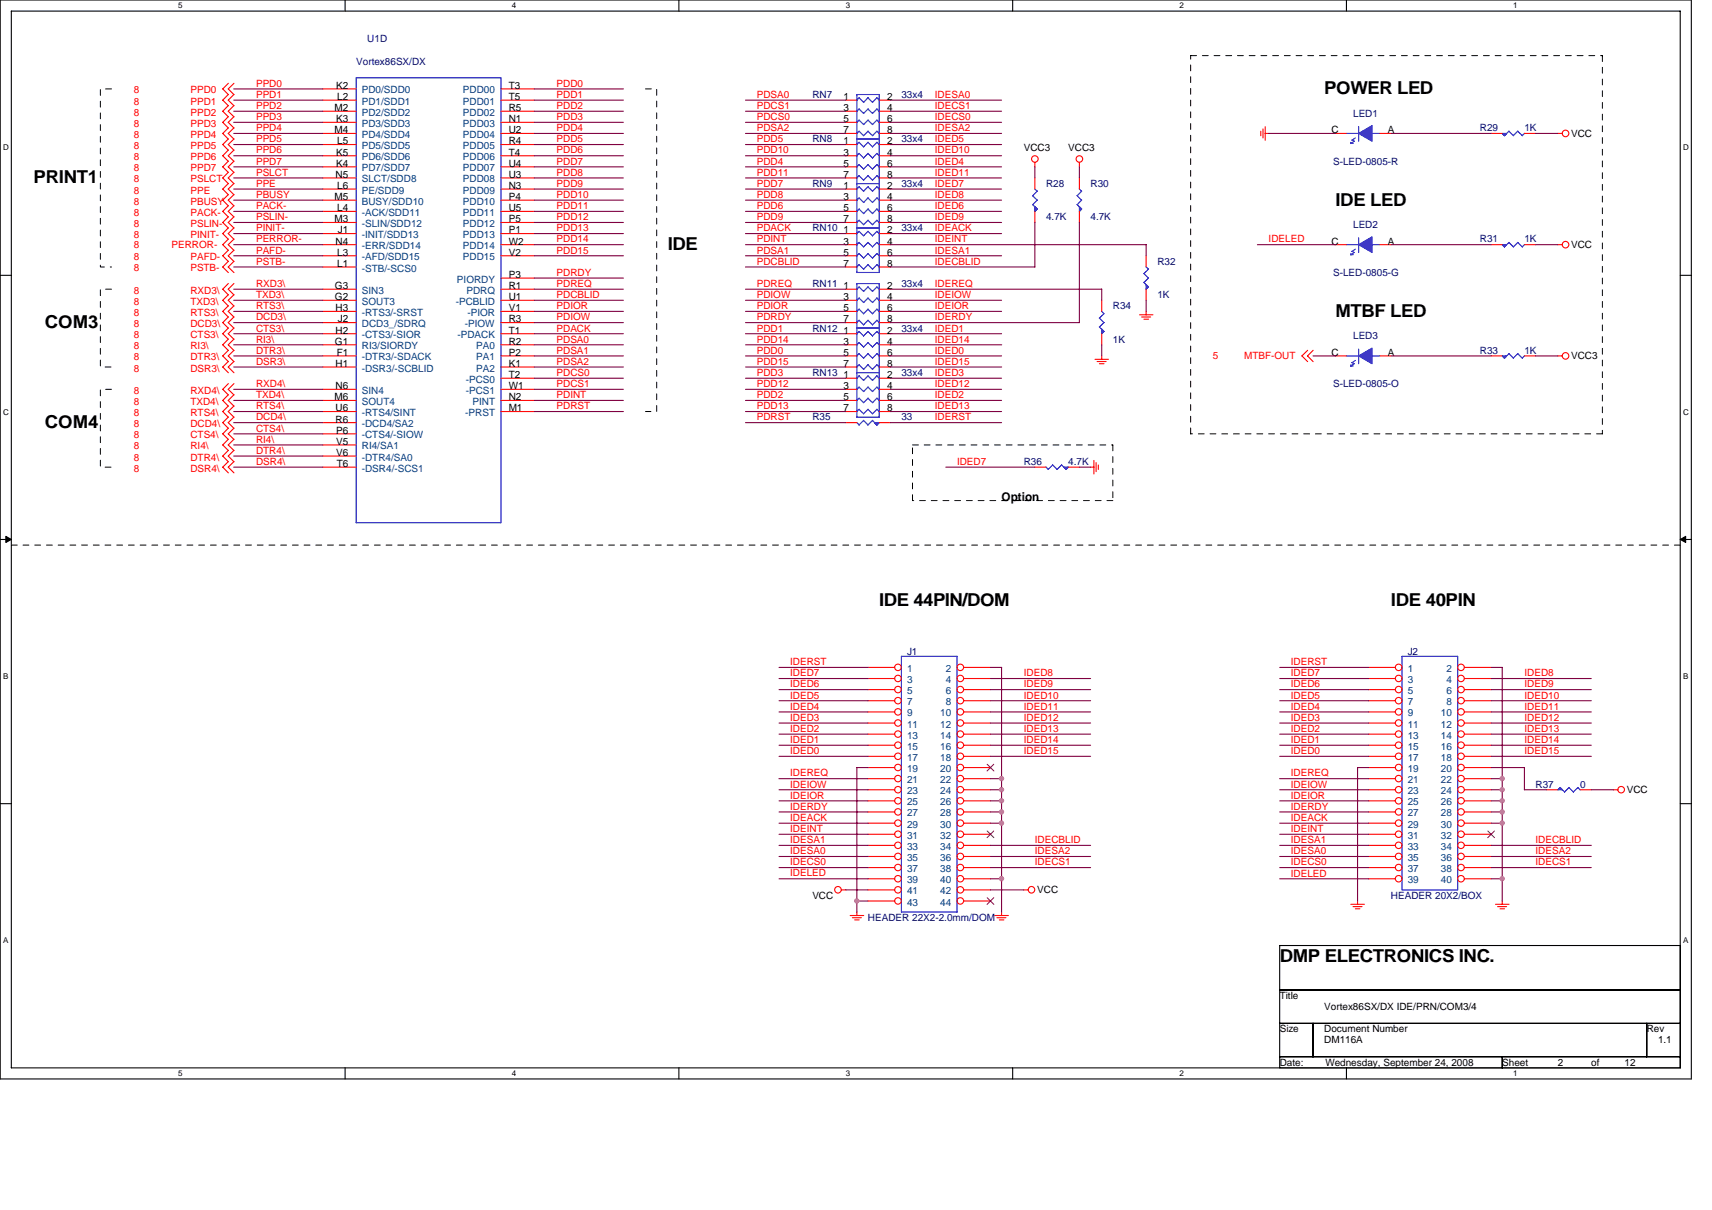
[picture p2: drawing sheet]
<svg xmlns="http://www.w3.org/2000/svg" width="297mm" height="210mm" viewBox="0 0 297 210" stroke-linecap="round" stroke-linejoin="round" font-family="sans-serif">
<path d="M0 0h293.5v187.2h-293.5zM2 1.9h289.5v183.4h-289.5z" fill="none" stroke="#000" stroke-width=".19"/>
<g fill="#fff">
<path d="M30.9 .2h.8v1.6h-.8z"/>
<path d="M30.9 185.5h.8v1.6h-.8z"/>
</g>
<path d="M59.9 0v1.9M59.9 185.3v1.9" fill="none" stroke="#000" stroke-width=".19"/>
<g fill="#fff">
<path d="M88.8 .2h.8v1.6h-.8z"/>
<path d="M88.8 185.5h.8v1.6h-.8z"/>
</g>
<path d="M117.8 0v1.9M117.8 185.3v1.9" fill="none" stroke="#000" stroke-width=".19"/>
<g fill="#fff">
<path d="M146.7 .2h.8v1.6h-.8z"/>
<path d="M146.7 185.5h.8v1.6h-.8z"/>
</g>
<path d="M175.7 0v1.9M175.7 185.3v1.9" fill="none" stroke="#000" stroke-width=".19"/>
<g fill="#fff">
<path d="M204.7 .2h.7v1.6h-.7z"/>
<path d="M204.7 185.5h.7v1.6h-.7z"/>
</g>
<path d="M233.6 0v1.9M233.6 185.3v1.9" fill="none" stroke="#000" stroke-width=".19"/>
<g fill="#fff">
<path d="M262.6 .2h.7v1.6h-.7z"/>
<path d="M262.6 185.5h.7v1.6h-.7z"/>
<path d="M.5 24.8h1v1.6h-1z"/>
<path d="M292 24.8h1v1.6h-1z"/>
<path d="M.5 70.7h1v1.5h-1z"/>
<path d="M292 70.7h1v1.5h-1z"/>
</g>
<path d="M0 47.8h2M291.5 47.8h2" fill="none" stroke="#000" stroke-width=".19"/>
<g fill="#fff">
<path d="M.5 116.5h.9v1.6h-.9z"/>
<path d="M292 116.5h.9v1.6h-.9z"/>
</g>
<path d="M0 93.6h2M291.5 93.6h2" fill="none" stroke="#000" stroke-width=".19"/>
<path d="M1 93.1l1 .5-1 .5zM291.5 93.6l1-.5v1z" fill="#000" stroke="#000" stroke-width=".17"/>
<g fill="#fff">
<path d="M.5 162.4h.9v1.5h-.9z"/>
<path d="M292 162.4h.9v1.5h-.9z"/>
</g>
<path d="M0 139.5h2M291.5 139.5h2M222 164.1h69.5v21.2h-69.5zM222 171.8h69.5M222 177.6h69.5M227.8 177.6v5.8M285.7 177.6v5.8M222 183.4h69.5M260.6 183.4v1.9" fill="none" stroke="#000" stroke-width=".19"/>
<g fill="none" stroke="#000" stroke-width=".17" stroke-dasharray="1 1 1 1 1 1 1 1">
<path d="M19.3 15.4h-1.9v30.9h1.9M112 15.4h1.9v56h-1.9M206.6 9.7h71.4M278 9.7v65.6M19.3 50.2h-1.9v13.5h1.9M19.3 67.6h-1.9v13.5h1.9M158.3 77.2h34.8M193.1 77.2v9.7M206.6 75.3v-65.6M278 75.3h-71.4M2 94.6h289.5M158.3 86.9v-9.7"/>
<path d="M193.1 86.9h-34.8"/>
</g>
<g fill="none" stroke="#f00" stroke-width=".19">
<path d="M39.6 14.5l-1 .9 1 1M39.6 18.3l-1 1 1 1-1 .9 1 1M39.6 16.4l-1 1 1 1M40.6 14.5l-1 .9 1 1M40.6 18.3l-1 1 1 1-1 .9 1 1M40.6 16.4l-1 1 1 1M56 15.4h5.8M56 17.4h5.8M56 19.3h5.8M86.9 15.4h5.8M86.9 17.4h5.8M86.9 19.3h5.8"/>
<path d="M146.7 17.4h2M146.7 19.3h2M152.5 17.4h2M152.5 19.3h2M39.6 22.2l-1 1 1 1M39.6 24.1l-1 1 1 1M39.6 26l-1 1 1 1M39.6 28l-1 1 1 .9M39.6 29.9l-1 1 1 1M39.6 31.8l-1 1 1 1M39.6 33.8l-1 .9 1 1M39.6 35.7l-1 1 1 1"/>
<path d="M39.6 37.6l-1 1 1 1M39.6 39.5l-1 1 1 1M40.6 22.2l-1 1 1 1M40.6 24.1l-1 1 1 1M40.6 26l-1 1 1 1M40.6 28l-1 1 1 .9M40.6 29.9l-1 1 1 1M40.6 31.8l-1 1 1 1M40.6 33.8l-1 .9 1 1M40.6 35.7l-1 1 1 1M40.6 37.6l-1 1 1 1M40.6 39.5l-1 1 1 1"/>
<path d="M56 23.2h5.8M56 21.2h5.8M56 25.1h5.8M56 27h5.8M56 29h5.8M56 30.9h5.8M56 32.8h5.8M56 34.7h5.8M56 36.7h5.8M56 38.6h5.8M86.9 23.2h5.8M86.9 21.2h5.8"/>
<path d="M86.9 25.1h5.8M86.9 27h5.8M86.9 29h5.8M86.9 30.9h5.8M86.9 32.8h5.8M86.9 34.7h5.8M86.9 36.7h5.8M86.9 38.6h5.8M146.7 23.2h2M146.7 21.2h2M146.7 25.1h2M146.7 27h2"/>
<path d="M146.7 29h2M146.7 30.9h2M146.7 32.8h2M146.7 34.7h2M146.7 36.7h2M146.7 38.6h2M152.5 23.2h2M152.5 21.2h2M152.5 25.1h2M152.5 27h2M152.5 29h2M152.5 30.9h2"/>
<path d="M152.5 32.8h2M152.5 34.7h2M152.5 36.7h2M152.5 38.6h2M179.6 28.2v.8M179.6 30.9v1.9M179.6 36.7v1.9M187.3 28.2v.8M187.3 30.9v1.9M187.3 36.7v1.9M218.8 22.8v.8M219.1 22.4v1.5"/>
<path d="M219.5 23.2h.6M219.5 22v2.3M231.7 23.2h1.9M239.4 23.2h1.9M258.7 23.2h1.9M264.5 23.2h1.9M270.3 23.2h.8M39.6 55l-1 1 1 1M39.6 53.1l-1 .9 1 1M39.6 56.9l-1 1 1 1M39.6 51.1l-1 1 1 1M39.6 58.8l-1 1 1 1"/>
<path d="M39.6 49.2l-1 1 1 1M39.6 41.5l-1 1 1 1M39.6 43.4l-1 1 1 1M39.6 45.3l-1 1 1 1M40.6 55l-1 1 1 1M40.6 53.1l-1 .9 1 1M40.6 56.9l-1 1 1 1M40.6 51.1l-1 1 1 1M40.6 58.8l-1 1 1 1M40.6 49.2l-1 1 1 1M40.6 41.5l-1 1 1 1M40.6 43.4l-1 1 1 1"/>
<path d="M40.6 45.3l-1 1 1 1M56 42.5h5.8M56 40.5h5.8M56 44.4h5.8M56 54h5.8M56 56h5.8M56 57.9h5.8M56 59.8h5.8M56 46.3h5.8M56 50.2h5.8M56 52.1h5.8M86.9 42.5h5.8"/>
<path d="M86.9 40.5h5.8M86.9 44.4h5.8M86.9 54h5.8M86.9 56h5.8M86.9 57.9h5.8M86.9 59.8h5.8M86.9 50.2h5.8M86.9 48.3h5.8M86.9 52.1h5.8M146.7 42.5h2M146.7 40.5h2M146.7 44.4h2"/>
<path d="M146.7 54h2M146.7 56h2M146.7 57.9h2M146.7 59.8h2M146.7 46.3h2M146.7 50.2h2M146.7 52.1h2M152.5 42.5h2M152.5 40.5h2M152.5 44.4h2M152.5 54h2M152.5 56h2"/>
<path d="M152.5 57.9h2M152.5 59.8h2M152.5 46.3h2M152.5 50.2h2M152.5 52.1h2M191.2 52.1v1.9M191.2 57.9v1.9M197.7 54.6h2.3M198.1 55h1.5M198.5 55.4h.8M198.9 44.4v1.9M198.9 50.2v1.9"/>
<path d="M198.9 54v.7M231.7 42.5h1.9M239.4 42.5h1.9M258.7 42.5h1.9M264.5 42.5h1.9M270.3 42.5h.8M39.6 62.7l-1 1 1 1M39.6 60.8l-1 1 1 1M39.6 72.4l-1 .9 1 1M39.6 70.4l-1 1 1 1M39.6 76.2l-1 1 1 1M39.6 68.5l-1 1 1 1"/>
<path d="M39.6 78.1l-1 1 1 1-1 1 1 1M39.6 74.3l-1 1 1 1M39.6 66.6l-1 1 1 .9M40.6 62.7l-1 1 1 1M40.6 60.8l-1 1 1 1M40.6 72.4l-1 .9 1 1M40.6 70.4l-1 1 1 1M40.6 76.2l-1 1 1 1M40.6 68.5l-1 1 1 1M40.6 78.1l-1 1 1 1-1 1 1 1M40.6 74.3l-1 1 1 1M40.6 66.6l-1 1 1 .9"/>
<path d="M56 61.8h5.8M56 63.7h5.8M56 71.4h5.8M56 77.2h5.8M56 75.3h5.8M56 79.1h5.8M56 73.3h5.8M56 69.5h5.8M56 67.6h5.8M86.9 61.8h5.8M86.9 63.7h5.8M86.9 71.4h5.8"/>
<path d="M86.9 69.5h5.8M86.9 65.6h5.8M86.9 67.6h5.8M146.7 61.8h2M146.7 63.7h2M146.7 71.4h2M146.7 73.3h2M146.7 69.5h2M146.7 65.6h2M146.7 67.6h2M152.5 61.8h2M152.5 63.7h2"/>
<path d="M152.5 71.4h2M152.5 73.3h2M152.5 69.5h2M152.5 65.6h2M152.5 67.6h2M189.8 79.9v2.4M190 62.4h2.3M190.3 62.7h1.6M190.8 63.1h.8M191.2 61.8v.6M226.9 60.8l-1 1 1 1M227.8 60.8l-.9 1 .9 1"/>
<path d="M231.7 61.8h1.9M239.4 61.8h1.9M258.7 61.8h1.9M264.5 61.8h1.9M270.3 61.8h.8M56 81.1h5.8M179.6 81.1h1.9M185.4 81.1h1.9M189.2 81.1h.6M190.2 80.3v1.6M190.6 80.7v.8M150.6 115.8h4.6"/>
<path d="M150.6 117.8h4.6M150.6 119.7h4.6M167.2 115.8h4.6M167.2 117.8h4.6M167.2 119.7h4.6M237.5 115.8h4.6M237.5 117.8h4.6M237.5 119.7h4.6M254.1 115.8h4.6M254.1 117.8h4.6M254.1 119.7h4.6M150.6 137.1h4.6"/>
<path d="M150.6 121.6h4.6M150.6 123.5h4.6M150.6 125.5h4.6M150.6 127.4h4.6M150.6 129.3h4.6M150.6 131.3h4.6M150.6 133.2h4.6M150.6 135.1h4.6M150.6 139h4.6M167.2 137.1h4.6M167.2 121.6h4.6M167.2 123.5h4.6"/>
<path d="M167.2 125.5h4.6M167.2 127.4h4.6M167.2 129.3h4.6M167.2 131.3h4.6M167.2 133.2h4.6M167.2 135.1h4.6M167.2 139h4.6M237.5 137.1h4.6M237.5 121.6h4.6M237.5 123.5h4.6M237.5 125.5h4.6M237.5 127.4h4.6"/>
<path d="M237.5 129.3h4.6M237.5 131.3h4.6M237.5 133.2h4.6M237.5 135.1h4.6M237.5 139h4.6M254.1 137.1h4.6M254.1 121.6h4.6M254.1 123.5h4.6M254.1 125.5h4.6M254.1 127.4h4.6M254.1 129.3h4.6M254.1 131.3h4.6"/>
<path d="M254.1 133.2h4.6M254.1 135.1h4.6M254.1 139h4.6M268.4 137.1h1.9M274.1 137.1h2M279.9 137.1h.8M146 154.4h.8M147.5 158.9h2.4M147.9 159.3h1.6M148.3 159.6h.8M148.7 158.3v.6M150.6 154.4h4.6"/>
<path d="M150.6 140.9h4.6M150.6 142.9h4.6M150.6 144.8h4.6M150.6 146.7h4.6M150.6 148.6h4.6M150.6 150.6h4.6M150.6 152.5h4.6M150.6 156.4h4.6M167.2 154.4h4.6M167.2 140.9h4.6M167.2 142.9h4.6M167.2 144.8h4.6"/>
<path d="M167.2 146.7h4.6M167.2 148.6h4.6M167.2 150.6h4.6M167.2 152.5h4.6M167.2 156.4h4.6M172.6 158.9h2.4M173 159.3h1.5M173.4 159.6h.8M173.8 158.3v.6M177.6 154.4h.8M234.4 156.9h2.3M234.8 157.3h1.5"/>
<path d="M235.2 157.7h.7M235.5 156.4v.6M237.5 140.9h4.6M237.5 142.9h4.6M237.5 144.8h4.6M237.5 146.7h4.6M237.5 148.6h4.6M237.5 150.6h4.6M237.5 152.5h4.6M254.1 140.9h4.6M254.1 142.9h4.6M254.1 144.8h4.6"/>
<path d="M254.1 146.7h4.6M254.1 148.6h4.6M254.1 150.6h4.6M254.1 152.5h4.6M259.5 156.9h2.3M259.8 157.3h1.6M260.3 157.7h.7M260.6 156.4v.6"/>
<circle cx="179.6" cy="27.6" r=".57"/>
<circle cx="187.3" cy="27.6" r=".57"/>
<circle cx="271.6" cy="23.2" r=".57"/>
<circle cx="271.6" cy="42.5" r=".57"/>
<circle cx="271.6" cy="61.8" r=".57"/>
<circle cx="155.8" cy="115.8" r=".57"/>
<circle cx="155.8" cy="119.7" r=".57"/>
<circle cx="155.8" cy="117.7" r=".57"/>
<circle cx="166.6" cy="115.8" r=".57"/>
<circle cx="166.6" cy="117.7" r=".57"/>
<circle cx="166.6" cy="119.7" r=".57"/>
<circle cx="242.7" cy="115.8" r=".57"/>
<circle cx="242.7" cy="119.7" r=".57"/>
<circle cx="242.7" cy="117.7" r=".57"/>
<circle cx="253.5" cy="115.8" r=".57"/>
<circle cx="253.5" cy="119.7" r=".57"/>
<circle cx="253.5" cy="117.7" r=".57"/>
<circle cx="155.8" cy="121.6" r=".57"/>
<circle cx="155.8" cy="127.4" r=".57"/>
<circle cx="155.8" cy="133.2" r=".57"/>
<circle cx="155.8" cy="135.1" r=".57"/>
<circle cx="155.8" cy="125.5" r=".57"/>
<circle cx="155.8" cy="123.5" r=".57"/>
<circle cx="155.8" cy="131.2" r=".57"/>
<circle cx="155.8" cy="137" r=".57"/>
<circle cx="155.8" cy="139" r=".57"/>
<circle cx="155.8" cy="129.3" r=".57"/>
<circle cx="166.6" cy="121.6" r=".57"/>
<circle cx="166.6" cy="133.2" r=".57"/>
<circle cx="166.6" cy="127.4" r=".57"/>
<circle cx="166.6" cy="135.1" r=".57"/>
<circle cx="166.6" cy="125.5" r=".57"/>
<circle cx="166.6" cy="129.3" r=".57"/>
<circle cx="166.6" cy="139" r=".57"/>
<circle cx="166.6" cy="137" r=".57"/>
<circle cx="166.6" cy="123.5" r=".57"/>
<circle cx="166.6" cy="131.2" r=".57"/>
<circle cx="242.7" cy="121.6" r=".57"/>
<circle cx="242.7" cy="133.2" r=".57"/>
<circle cx="242.7" cy="127.4" r=".57"/>
<circle cx="242.7" cy="135.1" r=".57"/>
<circle cx="242.7" cy="123.5" r=".57"/>
<circle cx="242.7" cy="125.5" r=".57"/>
<circle cx="242.7" cy="129.3" r=".57"/>
<circle cx="242.7" cy="131.2" r=".57"/>
<circle cx="242.7" cy="137" r=".57"/>
<circle cx="242.7" cy="139" r=".57"/>
<circle cx="253.5" cy="121.6" r=".57"/>
<circle cx="253.5" cy="133.2" r=".57"/>
<circle cx="253.5" cy="127.4" r=".57"/>
<circle cx="253.5" cy="135.1" r=".57"/>
<circle cx="253.5" cy="125.5" r=".57"/>
<circle cx="253.5" cy="123.5" r=".57"/>
<circle cx="253.5" cy="137" r=".57"/>
<circle cx="253.5" cy="131.2" r=".57"/>
<circle cx="253.5" cy="129.3" r=".57"/>
<circle cx="253.5" cy="139" r=".57"/>
<circle cx="281.3" cy="137" r=".57"/>
<circle cx="145.4" cy="154.4" r=".57"/>
<circle cx="155.8" cy="140.9" r=".57"/>
<circle cx="155.8" cy="146.7" r=".57"/>
<circle cx="155.8" cy="154.4" r=".57"/>
<circle cx="155.8" cy="148.6" r=".57"/>
<circle cx="155.8" cy="152.5" r=".57"/>
<circle cx="155.8" cy="142.8" r=".57"/>
<circle cx="155.8" cy="156.3" r=".57"/>
<circle cx="155.8" cy="144.8" r=".57"/>
<circle cx="155.8" cy="150.5" r=".57"/>
<circle cx="166.6" cy="146.7" r=".57"/>
<circle cx="166.6" cy="140.9" r=".57"/>
<circle cx="166.6" cy="148.6" r=".57"/>
<circle cx="166.6" cy="154.4" r=".57"/>
<circle cx="166.6" cy="152.5" r=".57"/>
<circle cx="166.6" cy="142.8" r=".57"/>
<circle cx="166.6" cy="156.3" r=".57"/>
<circle cx="166.6" cy="144.8" r=".57"/>
<circle cx="166.6" cy="150.5" r=".57"/>
<circle cx="179" cy="154.4" r=".57"/>
<circle cx="242.7" cy="146.7" r=".57"/>
<circle cx="242.7" cy="140.9" r=".57"/>
<circle cx="242.7" cy="148.6" r=".57"/>
<circle cx="242.7" cy="152.5" r=".57"/>
<circle cx="242.7" cy="142.8" r=".57"/>
<circle cx="242.7" cy="144.8" r=".57"/>
<circle cx="242.7" cy="150.5" r=".57"/>
<circle cx="253.5" cy="140.9" r=".57"/>
<circle cx="253.5" cy="146.7" r=".57"/>
<circle cx="253.5" cy="148.6" r=".57"/>
<circle cx="253.5" cy="152.5" r=".57"/>
<circle cx="253.5" cy="142.8" r=".57"/>
<circle cx="253.5" cy="144.8" r=".57"/>
<circle cx="253.5" cy="150.5" r=".57"/>
</g>
<g fill="none" stroke="#00f" stroke-width=".19">
<path d="M61.8 13.5h25.1v77.2h-25.1zM149.1 17l.8 .8M149.1 18.9l.8 .8M149.1 17l-.4 .4M149.1 18.9l-.4 .4M149.8 17.8l.8-.8 .8 .8M152.6 17.4l-.5-.4-.7 .8M152.6 19.3l-.4-.4-.8 .8-.8-.8-.8 .8M148.7 24.1h3.9M148.7 31.9h3.9M148.7 39.6h3.9M149.1 20.8l.8 .8"/>
<path d="M149.1 22.8l.8 .8M149.1 24.7l.8 .8M149.1 26.6l.8 .8M149.1 28.6l.8 .8M149.1 30.5l.8 .8M149.1 32.4l.8 .8M149.1 34.4l.8 .8M149.1 36.3l.8 .8M149.1 38.2l.8 .8M149.1 20.8l-.4 .4M149.1 22.8l-.4 .4M149.1 24.7l-.4 .4"/>
<path d="M149.1 26.6l-.4 .4M149.1 28.6l-.4 .4M149.1 30.5l-.4 .4M149.1 32.4l-.4 .4M149.1 34.3l-.4 .4M149.1 36.3l-.4 .4M149.1 38.2l-.4 .4M149.8 35.1l.8-.8 .8 .9M149.8 37.1l.8-.8 .8 .8M150.6 20.8l.8 .8M150.6 28.6l.8 .8M150.6 32.4l.8 .8"/>
<path d="M150.6 20.8l-.8 .8M150.6 26.6l-.8 .8M150.6 28.6l-.8 .7M150.6 32.4l-.8 .8M152.1 20.8l.5 .5M152.1 26.6l.5 .5M152.1 28.6l.5 .4M152.1 32.4l.5 .4M152.2 20.8l-.8 .8M152.2 26.6l-.8 .8-.8-.8M152.2 28.6l-.8 .7M152.2 32.4l-.8 .8"/>
<path d="M152.6 23.2l-.4-.4-.8 .8-.8-.8-.8 .7M152.6 25.1l-.4-.4-.8 .8-.8-.8-.8 .8M152.6 30.9l-.4-.4-.8 .8-.8-.8-.8 .8M152.6 38.6l-.4-.4-.8 .8-.8-.8-.8 .8M152.6 34.8l-.4-.5-.8 .8M152.6 36.7l-.4-.4-.8 .8M179.2 35.5l.8 .8-.4 .4M179.2 34l.8 .7M179.5 32.8l.5 .4-.8 .8M180 34.7l-.8 .8M186.9 35.5l.8 .8M186.9 34l.8 .7"/>
<path d="M187.3 32.8l.4 .4M187.7 36.3l-.4 .4M187.7 34.7l-.8 .8M187.7 33.2l-.8 .8M233.6 23.2h5.8M234.4 24.7v.2M234.4 24.9h.4M234.6 24.3l.4 .2-.6 .4M235.2 23.9l-.6 .4M235.7 22v2.5M260.6 23.2l.4 .4 .8-.8 .8 .8M264.5 23.1l-.4 .5-.7-.8-.8 .7"/>
<path d="M148.7 56.9h3.9M148.7 47.3h3.8M148.7 47.3v-30.9h3.9l-.1 30.9M149.1 49.8l.8 .8M149.1 51.7l.8 .8M149.1 53.7l.8 .8M149.1 55.6l.8 .8M149.1 40.2l.8 .7M149.1 42.1l.8 .8M149.1 44l.8 .8M149.1 45.9l.8 .8M149.1 57.5l.8 .8"/>
<path d="M149.1 59.5l.8 .7M149.1 49.8l-.4 .4M149.1 51.7l-.4 .4M149.1 53.6l-.4 .4M149.1 55.6l-.4 .4M149.1 40.1l-.4 .4M149.1 42.1l-.4 .4M149.1 44l-.4 .4M149.1 45.9l-.4 .4M149.1 57.5l-.4 .4M149.1 59.4l-.4 .4M149.8 54.4l.8-.8 .8 .9"/>
<path d="M149.8 56.4l.8-.8 .8 .8M150.6 51.7l.8 .8M150.6 40.2l.8 .7M150.6 59.5l.8 .7M150.6 51.7l-.8 .8M150.6 40.1l-.8 .8M150.6 44l-.8 .8M150.6 45.9l-.8 .8M150.6 59.4l-.8 .8M152.1 51.7l.5 .4M152.1 40.2l.5 .4M152.1 44l.5 .4"/>
<path d="M152.1 45.9l.5 .5M152.1 59.5l.5 .4M152.2 51.7l-.8 .8M152.2 40.1l-.8 .8M152.2 44l-.8 .8-.8-.8M152.2 45.9l-.8 .8-.8-.8M152.2 59.4l-.8 .8M152.6 50.2l-.4-.4-.8 .8-.8-.8-.8 .8M152.6 54.1l-.4-.5-.8 .8M152.6 56l-.4-.4-.8 .8M152.6 42.5l-.4-.4-.8 .8-.8-.8-.8 .7M152.6 57.9l-.4-.4-.8 .8-.8-.8-.8 .8"/>
<path d="M190.7 56.7l.9 .8-.4 .4M190.7 55.2l.8 .8M191.1 54l.5 .4-.8 .8M191.6 56l-.8 .7M198.5 49l.8 .8-.4 .4M198.5 47.5l.8 .8M198.8 46.3l.5 .4M199.3 48.2l-.8 .8M199.3 46.7l-.8 .8M233.6 42.5h5.8M234.4 44v.2M234.4 44.2h.4"/>
<path d="M234.6 43.6l.4 .2-.6 .4M235.2 43.2l-.6 .4M235.7 41.3v2.5M260.6 42.5l.4 .4 .8-.8 .8 .8M264.5 42.4l-.4 .5-.7-.8-.8 .7M148.7 72.4h3.8l.1-23.2h-3.9v23.2M148.7 64.7h3.9M148.7 73.3l.4 .4M149.1 65.2l.8 .8M149.1 67.2l.8 .8M149.1 69.1l.8 .8M149.1 71l.8 .8"/>
<path d="M149.1 61.4l.8 .8M149.1 63.3l.8 .8M149.1 65.2l-.4 .4M149.1 67.2l-.4 .4M149.1 69.1l-.4 .4M149.1 71l-.4 .4M149.1 61.4l-.4 .4M149.1 63.3l-.4 .4M150.6 65.2l.8 .8M150.6 67.2l.8 .8M150.6 71l.8 .8M150.6 73.7l-.8-.8-.8 .9"/>
<path d="M150.6 65.2l-.8 .8M150.6 67.2l-.8 .7M150.6 71l-.8 .8M150.6 63.3l-.8 .8M151.4 72.9l.7 .8M151.4 73l-.8 .8M152.1 65.2l.5 .5M152.1 67.2l.5 .4M152.1 71l.5 .4M152.1 63.3l.5 .4M152.2 65.2l-.8 .8M152.2 67.2l-.8 .7"/>
<path d="M152.2 71l-.8 .8M152.2 63.3l-.8 .8-.8-.8M152.5 73.3l-.4 .5M152.6 69.5l-.4-.4-.8 .8-.8-.8-.8 .8M152.6 61.8l-.4-.4-.8 .8-.8-.8-.8 .7M233.6 61.8h5.8M234.4 63.3v.2M234.4 63.5h.4M234.6 62.9l.4 .2-.6 .4M235.2 62.5l-.6 .4M235.7 60.6v2.5M260.6 61.8l.4 .4 .8-.8 .8 .8"/>
<path d="M264.5 61.7l-.4 .5-.7-.8-.8 .7M182.6 80.7l.8 .7M182.6 80.7l-.7 .8-.4-.5M185.4 81.1l-.4 .4-.8-.8-.8 .8M156.4 113.9h9.6v44.4h-9.6zM243.3 113.9h9.6v40.5h-9.6zM270.7 136.7l.8 .8M270.7 136.7l-.4 .4M272.2 136.7l.8 .8M272.2 136.7l-.7 .7M273.8 136.7l.4 .4M273.8 136.7l-.8 .7"/>
</g>
<g fill="#00f" stroke="#00f" stroke-width=".19">
<path d="M260.6 23.2h.8l-.4 .3 .4-.3-.4 .3z" fill-rule="evenodd"/>
<path d="M270.3 137.1l.4-.4 .4 .4-.4-.4 .4 .4z" fill-rule="evenodd"/>
<path d="M260.6 42.5h.8l-.4 .3 .4-.3-.4 .3z" fill-rule="evenodd"/>
<path d="M198.9 49.4l.4 .4-.4 .4v-.8l.4 .4z" fill-rule="evenodd"/>
<path d="M235.7 23.2l2.4-1.4v2.7z" fill-rule="evenodd"/>
<path d="M184.6 81.1h.8l-.4 .3z" fill-rule="evenodd"/>
<path d="M260.6 61.8h.8l-.4 .3 .4-.3-.4 .3z" fill-rule="evenodd"/>
<path d="M187.3 35.9l.4 .4-.4 .4v-.8l.4 .4z" fill-rule="evenodd"/>
<path d="M235.7 42.5l2.4-1.4v2.7z" fill-rule="evenodd"/>
<path d="M151.8 73.3h.7l-.4 .4z" fill-rule="evenodd"/>
<path d="M179.6 35.9l.4 .4-.4 .4v-.8l.4 .4z" fill-rule="evenodd"/>
<path d="M191.2 57.1l.3 .4-.3 .4v-.8l.3 .4z" fill-rule="evenodd"/>
<path d="M235.7 61.8l2.4-1.4v2.7z" fill-rule="evenodd"/>
</g>
<path d="M171.3 132.6l1.1 1.2M172.4 132.6l-1.1 1.2M171.3 144.2l1.1 1.2M171.3 155.8l1.1 1.2M172.4 144.2l-1.1 1.2M172.4 155.8l-1.1 1.2M258.1 144.2l1.2 1.2M259.3 144.2l-1.2 1.2" fill="none" stroke="#804000" stroke-width=".17"/>
<g fill="none" stroke="#800040" stroke-width=".19">
<path d="M40.6 15.4h15.4M40.6 17.4h15.4M40.6 19.3h15.4M92.7 15.4h15.5M92.7 17.4h15.5M92.7 19.3h15.5M129.3 17.4h17.4M129.3 19.3h17.4M154.4 17.4h19.4M154.4 19.3h19.4M40.6 21.2h15.4M40.6 23.2h15.4"/>
<path d="M40.6 25.1h15.4M40.6 27h15.4M40.6 29h15.4M40.6 30.9h15.4M40.6 32.8h15.4M40.6 34.7h15.4M40.6 36.7h15.4M40.6 38.6h15.4M92.7 21.2h15.5M92.7 23.2h15.5M92.7 25.1h15.5M92.7 27h15.5"/>
<path d="M92.7 29h15.5M92.7 30.9h15.5M92.7 32.8h15.5M92.7 34.7h15.5M92.7 36.7h15.5M92.7 38.6h15.5M129.3 21.2h17.4M129.3 23.2h17.4M129.3 25.1h17.4M129.3 27h17.4M129.3 29h17.4M129.3 30.9h17.4"/>
<path d="M129.3 32.8h17.4M129.3 34.7h17.4M129.3 36.7h17.4M129.3 38.6h17.4M154.4 21.2h19.4M154.4 23.2h19.4M154.4 25.1h19.4M154.4 27h19.4M154.4 29h19.4M154.4 30.9h19.4M154.4 32.8h19.4M154.4 34.7h19.4"/>
<path d="M154.4 36.7h19.4M154.4 38.6h19.4M179.6 38.6v7.7h-25.2M179.6 28.9v2M187.3 38.6v17.4h-32.9M187.3 28.9v2M220.1 23.2h11.6M241.3 23.2h17.4M266.4 23.2h3.9M40.6 40.5h15.4M40.6 42.5h15.4M40.6 44.4h15.4"/>
<path d="M40.6 56h15.4M40.6 50.2h15.4M40.6 54h15.4M40.6 59.8h15.4M40.6 57.9h15.4M40.6 52.1h15.4M40.6 46.3h15.4M92.7 40.5h15.5M92.7 42.5h15.5M92.7 44.4h15.5M92.7 56h15.5M92.7 48.3h15.5"/>
<path d="M92.7 50.2h15.5M92.7 54h15.5M92.7 59.8h15.5M92.7 57.9h15.5M92.7 52.1h15.5M129.3 40.5h17.4M129.3 42.5h17.4M129.3 44.4h17.4M129.3 56h17.4M129.3 50.2h17.4M129.3 54h17.4M129.3 57.9h17.4"/>
<path d="M129.3 52.1h17.4M129.3 46.3h17.4M129.4 59.8h17.4M154.4 40.5h19.4M154.4 42.5h44.5M154.4 44.4h19.4M154.4 50.2h36.8v1.9M154.4 54h19.4M154.4 57.9h19.4M154.4 52.1h19.4M154.5 59.8h19.3M191.2 59.8v2"/>
<path d="M198.9 42.4v2M198.9 52.1v1.9M218.2 42.5h13.5M241.3 42.5h17.4M266.4 42.5h3.9M40.6 73.3h15.4M40.6 67.6h15.4M40.6 69.5h15.4M40.6 71.4h15.4M40.6 63.7h15.4M40.6 61.8h15.4M40.6 77.2h15.4"/>
<path d="M40.6 79.1h15.4M40.6 75.3h15.4M92.7 67.6h15.5M92.7 69.5h15.5M92.7 71.4h15.5M92.7 63.7h15.5M92.7 61.8h15.5M92.7 65.6h15.5M129.3 73.3h17.4M129.3 67.6h17.4M129.3 69.5h17.4M129.3 71.4h17.4"/>
<path d="M129.3 61.8h17.4M129.3 65.6h17.4M129.4 63.7h17.4M154.4 73.3h19.4M154.4 67.6h19.4M154.4 69.5h19.4M154.4 71.4h19.4M154.4 61.8h19.4M154.4 65.6h19.4M154.5 63.7h19.3M227.8 61.8h3.9M241.3 61.8h17.4"/>
<path d="M266.4 61.8h3.9M40.6 81.1h15.4M164.1 81.1h15.5M187.3 81.1h1.9M135.2 117.8h15.4M135.2 115.8h15.4M135.2 119.7h15.4M171.8 117.8h17.4M171.8 115.8h2M171.8 119.7h17.4M173.8 115.8v42.5M222 117.8h15.5"/>
<path d="M222 115.8h15.5M222 119.7h15.5M258.7 117.8h17.4M258.7 115.8h2l-.1 40.6M258.7 119.7h17.4M135.1 135.1h15.5M135.2 125.5h15.4M135.2 137.1h15.4M135.2 123.5h15.4M135.2 129.3h15.4M135.2 131.3h15.4M135.2 121.6h15.4"/>
<path d="M135.2 139h15.4M135.2 127.4h15.4M150.6 133.2h-1.9v25.1M171.8 125.5h17.4M171.8 137.1h2M171.8 123.5h17.4M171.8 129.3h17.4M171.8 131.3h17.4M171.8 121.6h17.4M171.8 139h2M171.8 135.1h2M171.8 127.4h17.4"/>
<path d="M222 135.1h15.5M222 125.5h15.5M222 137.1h15.5M222 123.5h15.5M222 129.3h15.5M222 131.3h15.5M222 121.6h15.5M222 139h15.5M222 127.4h15.5M237.5 133.2h-2v23.2M258.7 133.2h5.8M258.7 125.5h17.4"/>
<path d="M258.7 137.1h2M258.7 123.5h17.4M258.7 129.3h17.4M258.7 131.3h17.4M258.7 121.6h17.4M258.7 139h2M258.7 135.1h2M258.7 127.4h17.4M264.5 137.1h3.9M264.5 133.2v3.9M276.1 137.1h3.9M135.2 146.7h15.4"/>
<path d="M135.2 148.6h15.4M135.2 142.9h15.4M135.2 152.5h15.4M135.2 150.6h15.4M135.2 140.9h15.4M135.2 144.8h15.4M146.7 154.4h3.9M148.7 156.4h1.9M171.8 146.7h17.4M171.8 154.4h5.8M171.8 148.6h17.4M171.8 142.9h2"/>
<path d="M171.8 152.5h2M171.8 150.6h17.4M171.8 140.9h2M222 146.7h15.5M222 148.6h15.5M222 142.9h15.5M222 152.5h15.5M222 150.6h15.5M222 140.9h15.5M222 144.8h15.5M258.7 146.7h17.4M258.7 148.6h17.4"/>
<path d="M258.7 142.9h2M258.7 152.5h2M258.7 150.6h17.4M258.7 140.9h2"/>
</g>
<g fill="#f0f" stroke="#f0f" stroke-width=".19">
<circle cx="173.8" cy="152.5" r=".38"/>
<circle cx="173.8" cy="140.9" r=".38"/>
<circle cx="148.7" cy="156.3" r=".38"/>
<circle cx="173.8" cy="142.8" r=".38"/>
<circle cx="173.8" cy="137" r=".38"/>
<circle cx="173.8" cy="139" r=".38"/>
<circle cx="173.8" cy="135.1" r=".38"/>
<circle cx="260.6" cy="152.5" r=".38"/>
<circle cx="260.6" cy="140.9" r=".38"/>
<circle cx="260.6" cy="139" r=".38"/>
<circle cx="260.6" cy="135.1" r=".38"/>
<circle cx="260.6" cy="142.8" r=".38"/>
<circle cx="260.6" cy="137" r=".38"/>
</g>
<g font-size="3.1">
<text x="229.8" y="16.4">POWER LED</text>
<text x="5.8" y="31.8">PRINT1</text>
<text x="231.7" y="35.7">IDE LED</text>
<text x="115.9" y="43.4">IDE</text>
<text x="7.8" y="56.9">COM3</text>
<text x="231.7" y="55">MTBF LED</text>
<text x="7.8" y="74.3">COM4</text>
<text x="152.5" y="105.2">IDE 44PIN/DOM</text>
<text x="241.3" y="105.2">IDE 40PIN</text>
<text x="222" y="166.9">DMP ELECTRONICS INC.</text>
</g>
<text font-size="2.1" x="173.8" y="86.9">Option</text>
<g font-size="1.7" fill="#000080">
<text x="61.8" y="11.2">Vortex86SX/DX</text>
<text x="63.7" y="7.3">U1D</text>
<text x="140.9" y="17">RN7</text>
<text x="156.4" y="17">33x4</text>
<text x="234.8" y="20.3">LED1</text>
<text x="256.8" y="22.8">R29</text>
<text x="264.5" y="22.8">1K</text>
<text x="140.9" y="24.7">RN8</text>
<text x="156.4" y="24.7">33x4</text>
<text x="231.3" y="28.6">S-LED-0805-R</text>
<text x="140.9" y="32.4">RN9</text>
<text x="156.4" y="32.4">33x4</text>
<text x="181.5" y="32.4">R28</text>
<text x="189.2" y="32.4">R30</text>
<text x="140.9" y="40.2">RN10</text>
<text x="156.4" y="40.2">33x4</text>
<text x="181.5" y="38.2">4.7K</text>
<text x="189.2" y="38.2">4.7K</text>
<text x="234.8" y="39.6">LED2</text>
<text x="200.8" y="45.9">R32</text>
<text x="231.3" y="47.9">S-LED-0805-G</text>
<text x="256.8" y="42.1">R31</text>
<text x="264.5" y="42.1">1K</text>
<text x="140.9" y="49.8">RN11</text>
<text x="156.4" y="49.8">33x4</text>
<text x="193.1" y="53.7">R34</text>
<text x="200.8" y="51.7">1K</text>
<text x="140.9" y="57.5">RN12</text>
<text x="156.4" y="57.5">33x4</text>
<text x="193.1" y="59.5">1K</text>
<text x="234.8" y="58.9">LED3</text>
<text x="140.9" y="65.2">RN13</text>
<text x="156.4" y="65.2">33x4</text>
<text x="256.8" y="61.4">R33</text>
<text x="264.5" y="61.4">1K</text>
<text x="231.3" y="67.2">S-LED-0805-O</text>
<text x="140.9" y="73">R35</text>
<text x="156.4" y="73">33</text>
<text x="177.6" y="80.7">R36</text>
<text x="185.4" y="80.7">4.7K</text>
<text x="157.4" y="113.7">J1</text>
<text x="244.2" y="113.7">J2</text>
<text x="266.4" y="136.7">R37</text>
<text x="274.1" y="136.7">0</text>
<text x="241.3" y="156">HEADER 20X2/BOX</text>
<text x="150.6" y="159.8">HEADER 22X2-2.0mm/DOM</text>
</g>
<g font-size="1.7" fill="#f00">
<text x="23.2" y="16.2">8</text>
<text x="33" y="16.2">PPD0</text>
<text x="44.4" y="15.1">PPD0</text>
<text x="44.4" y="17">PPD1</text>
<text x="96.6" y="15">PDD0</text>
<text x="96.6" y="17">PDD1</text>
<text x="131.3" y="17">PDSA0</text>
<text x="162.2" y="17">IDESA0</text>
<text x="23.2" y="20.1">8</text>
<text x="23.2" y="22">8</text>
<text x="23.2" y="23.9">8</text>
<text x="23.2" y="18.1">8</text>
<text x="33" y="20.1">PPD2</text>
<text x="33" y="22">PPD3</text>
<text x="33" y="23.9">PPD4</text>
<text x="33" y="18.1">PPD1</text>
<text x="44.4" y="18.9">PPD2</text>
<text x="44.4" y="20.9">PPD3</text>
<text x="44.4" y="22.8">PPD4</text>
<text x="96.6" y="18.9">PDD2</text>
<text x="96.6" y="20.8">PDD3</text>
<text x="96.6" y="22.8">PDD4</text>
<text x="131.3" y="18.9">PDCS1</text>
<text x="131.3" y="20.8">PDCS0</text>
<text x="131.3" y="22.8">PDSA2</text>
<text x="162.2" y="18.9">IDECS1</text>
<text x="162.2" y="20.8">IDECS0</text>
<text x="162.2" y="22.8">IDESA2</text>
<text x="23.2" y="25.9">8</text>
<text x="23.2" y="27.8">8</text>
<text x="23.2" y="29.7">8</text>
<text x="33" y="25.9">PPD5</text>
<text x="33" y="27.8">PPD6</text>
<text x="33" y="29.7">PPD7</text>
<text x="44.4" y="24.7">PPD5</text>
<text x="44.4" y="26.6">PPD6</text>
<text x="44.4" y="28.6">PPD7</text>
<text x="96.6" y="24.7">PDD5</text>
<text x="96.6" y="26.6">PDD6</text>
<text x="96.6" y="28.6">PDD7</text>
<text x="131.3" y="24.7">PDD5</text>
<text x="131.3" y="26.6">PDD10</text>
<text x="131.3" y="28.6">PDD4</text>
<text x="162.2" y="24.7">IDED5</text>
<text x="162.2" y="26.6">IDED10</text>
<text x="162.2" y="28.6">IDED4</text>
<text x="23.2" y="31.7">8</text>
<text x="23.2" y="33.6">8</text>
<text x="23.2" y="35.5">8</text>
<text x="33" y="31.7">PSLCT</text>
<text x="33" y="33.6">PPE</text>
<text x="33" y="35.5">PBUSY</text>
<text x="44.4" y="30.5">PSLCT</text>
<text x="44.4" y="32.4">PPE</text>
<text x="44.4" y="34.4">PBUSY</text>
<text x="96.6" y="30.5">PDD8</text>
<text x="96.6" y="32.4">PDD9</text>
<text x="96.6" y="34.4">PDD10</text>
<text x="131.3" y="30.5">PDD11</text>
<text x="131.3" y="34.4">PDD8</text>
<text x="131.3" y="32.4">PDD7</text>
<text x="162.2" y="30.5">IDED11</text>
<text x="162.2" y="34.4">IDED8</text>
<text x="162.2" y="32.4">IDED7</text>
<text x="23.2" y="37.4">8</text>
<text x="23.2" y="39.4">8</text>
<text x="23.2" y="41.3">8</text>
<text x="33" y="37.4">PACK-</text>
<text x="33" y="39.4">PSLIN-</text>
<text x="33" y="41.3">PINIT-</text>
<text x="44.4" y="36.3">PACK-</text>
<text x="44.4" y="38.2">PSLIN-</text>
<text x="44.4" y="40.2">PINIT-</text>
<text x="96.6" y="36.3">PDD11</text>
<text x="96.6" y="38.2">PDD12</text>
<text x="96.6" y="40.2">PDD13</text>
<text x="131.3" y="38.2">PDD9</text>
<text x="131.3" y="36.3">PDD6</text>
<text x="131.3" y="40.2">PDACK</text>
<text x="162.2" y="36.3">IDED6</text>
<text x="162.2" y="40.2">IDEACK</text>
<text x="162.2" y="38.2">IDED9</text>
<text x="23.2" y="45.2">8</text>
<text x="23.2" y="47.1">8</text>
<text x="23.2" y="43.1">8</text>
<text x="29.8" y="43.1">PERROR-</text>
<text x="33" y="45.2">PAFD-</text>
<text x="33" y="47.1">PSTB-</text>
<text x="44.4" y="42.1">PERROR-</text>
<text x="44.4" y="44">PAFD-</text>
<text x="44.4" y="45.9">PSTB-</text>
<text x="96.6" y="42.1">PDD14</text>
<text x="96.6" y="44">PDD15</text>
<text x="96.6" y="47.9">PDRDY</text>
<text x="131.3" y="42.1">PDINT</text>
<text x="131.3" y="45.9">PDCBLID</text>
<text x="131.3" y="44">PDSA1</text>
<text x="162.2" y="44">IDESA1</text>
<text x="162.2" y="42.1">IDEINT</text>
<text x="162.2" y="45.9">IDECBLID</text>
<text x="220.1" y="42.1">IDELED</text>
<text x="23.2" y="52.9">8</text>
<text x="23.2" y="51">8</text>
<text x="33" y="52.9">TXD3\</text>
<text x="33" y="51">RXD3\</text>
<text x="44.4" y="49.8">RXD3\</text>
<text x="44.4" y="51.7">TXD3\</text>
<text x="44.4" y="53.7">RTS3\</text>
<text x="96.6" y="49.8">PDREQ</text>
<text x="96.6" y="53.7">PDIOR</text>
<text x="96.6" y="51.7">PDCBLID</text>
<text x="131.3" y="49.8">PDREQ</text>
<text x="131.3" y="51.7">PDIOW</text>
<text x="131.3" y="53.7">PDIOR</text>
<text x="162.2" y="49.8">IDEREQ</text>
<text x="162.2" y="51.7">IDEIOW</text>
<text x="162.2" y="53.7">IDEIOR</text>
<text x="23.2" y="56.7">8</text>
<text x="23.2" y="54.8">8</text>
<text x="23.2" y="58.7">8</text>
<text x="33" y="56.7">DCD3\</text>
<text x="33" y="54.8">RTS3\</text>
<text x="33" y="58.7">CTS3\</text>
<text x="44.4" y="55.6">DCD3\</text>
<text x="44.4" y="57.5">CTS3\</text>
<text x="44.4" y="59.5">RI3\</text>
<text x="96.6" y="55.6">PDIOW</text>
<text x="96.6" y="59.5">PDSA0</text>
<text x="96.6" y="57.5">PDACK</text>
<text x="131.3" y="55.6">PDRDY</text>
<text x="131.3" y="57.5">PDD1</text>
<text x="131.3" y="59.5">PDD14</text>
<text x="162.2" y="59.5">IDED14</text>
<text x="162.2" y="55.6">IDERDY</text>
<text x="162.2" y="57.5">IDED1</text>
<text x="23.2" y="64.5">8</text>
<text x="23.2" y="62.5">8</text>
<text x="23.2" y="60.6">8</text>
<text x="33" y="64.5">DSR3\</text>
<text x="33" y="62.5">DTR3\</text>
<text x="33" y="60.6">RI3\</text>
<text x="44.4" y="61.4">DTR3\</text>
<text x="44.4" y="63.3">DSR3\</text>
<text x="96.6" y="63.3">PDSA2</text>
<text x="96.6" y="61.4">PDSA1</text>
<text x="96.6" y="65.2">PDCS0</text>
<text x="131.3" y="61.4">PDD0</text>
<text x="131.3" y="63.3">PDD15</text>
<text x="131.3" y="65.2">PDD3</text>
<text x="162.2" y="61.4">IDED0</text>
<text x="162.2" y="63.3">IDED15</text>
<text x="162.2" y="65.2">IDED3</text>
<text x="210.5" y="62.4">5</text>
<text x="215.9" y="62.4">MTBF-OUT</text>
<text x="23.2" y="70.3">8</text>
<text x="23.2" y="68.3">8</text>
<text x="33" y="70.3">TXD4\</text>
<text x="33" y="68.3">RXD4\</text>
<text x="44.4" y="69.1">TXD4\</text>
<text x="44.4" y="67.2">RXD4\</text>
<text x="44.4" y="71">RTS4\</text>
<text x="96.6" y="71">PDRST</text>
<text x="96.6" y="69.1">PDINT</text>
<text x="96.6" y="67.2">PDCS1</text>
<text x="131.3" y="69.1">PDD2</text>
<text x="131.3" y="67.2">PDD12</text>
<text x="131.3" y="71">PDD13</text>
<text x="162.2" y="67.2">IDED12</text>
<text x="162.2" y="69.1">IDED2</text>
<text x="162.2" y="71">IDED13</text>
<text x="23.2" y="74.1">8</text>
<text x="23.2" y="72.2">8</text>
<text x="23.2" y="78">8</text>
<text x="23.2" y="76.1">8</text>
<text x="33" y="74.1">DCD4\</text>
<text x="33" y="72.2">RTS4\</text>
<text x="33" y="78">RI4\</text>
<text x="33" y="76.1">CTS4\</text>
<text x="44.4" y="76.8">RI4\</text>
<text x="44.4" y="74.9">CTS4\</text>
<text x="44.4" y="73">DCD4\</text>
<text x="131.3" y="73">PDRST</text>
<text x="162.2" y="73">IDERST</text>
<text x="23.2" y="79.9">8</text>
<text x="23.2" y="81.9">8</text>
<text x="33" y="79.9">DTR4\</text>
<text x="33" y="81.9">DSR4\</text>
<text x="44.4" y="78.8">DTR4\</text>
<text x="44.4" y="80.7">DSR4\</text>
<text x="166" y="80.7">IDED7</text>
<text x="137.1" y="117.4">IDED7</text>
<text x="137.1" y="115.4">IDERST</text>
<text x="137.1" y="119.3">IDED6</text>
<text x="177.6" y="117.4">IDED8</text>
<text x="177.6" y="119.3">IDED9</text>
<text x="224" y="117.4">IDED7</text>
<text x="224" y="115.4">IDERST</text>
<text x="224" y="119.3">IDED6</text>
<text x="264.5" y="117.4">IDED8</text>
<text x="264.5" y="119.3">IDED9</text>
<text x="137.1" y="125.1">IDED3</text>
<text x="137.1" y="123.1">IDED4</text>
<text x="137.1" y="121.2">IDED5</text>
<text x="177.6" y="123.1">IDED11</text>
<text x="177.6" y="125.1">IDED12</text>
<text x="177.6" y="121.2">IDED10</text>
<text x="224" y="125.1">IDED3</text>
<text x="224" y="123.2">IDED4</text>
<text x="224" y="121.2">IDED5</text>
<text x="264.5" y="123.2">IDED11</text>
<text x="264.5" y="125.1">IDED12</text>
<text x="264.5" y="121.2">IDED10</text>
<text x="137.1" y="128.9">IDED1</text>
<text x="137.1" y="130.9">IDED0</text>
<text x="137.1" y="127">IDED2</text>
<text x="177.6" y="127">IDED13</text>
<text x="177.6" y="128.9">IDED14</text>
<text x="177.6" y="130.9">IDED15</text>
<text x="224" y="129">IDED1</text>
<text x="224" y="130.9">IDED0</text>
<text x="224" y="127">IDED2</text>
<text x="264.5" y="128.9">IDED14</text>
<text x="264.5" y="130.9">IDED15</text>
<text x="264.5" y="127">IDED13</text>
<text x="137.1" y="136.7">IDEIOW</text>
<text x="137.1" y="134.7">IDEREQ</text>
<text x="224" y="136.7">IDEIOW</text>
<text x="224" y="134.7">IDEREQ</text>
<text x="137.1" y="142.5">IDEACK</text>
<text x="137.1" y="138.6">IDEIOR</text>
<text x="137.1" y="140.5">IDERDY</text>
<text x="224" y="142.5">IDEACK</text>
<text x="224" y="138.6">IDEIOR</text>
<text x="224" y="140.5">IDERDY</text>
<text x="137.1" y="148.3">IDESA0</text>
<text x="137.1" y="146.3">IDESA1</text>
<text x="137.1" y="144.4">IDEINT</text>
<text x="179.6" y="146.3">IDECBLID</text>
<text x="179.6" y="148.3">IDESA2</text>
<text x="224" y="148.3">IDESA0</text>
<text x="224" y="146.3">IDESA1</text>
<text x="224" y="144.4">IDEINT</text>
<text x="266.4" y="146.3">IDECBLID</text>
<text x="266.4" y="148.3">IDESA2</text>
<text x="137.1" y="150.2">IDECS0</text>
<text x="137.1" y="152.1">IDELED</text>
<text x="179.6" y="150.2">IDECS1</text>
<text x="224" y="150.2">IDECS0</text>
<text x="224" y="152.1">IDELED</text>
<text x="266.4" y="150.2">IDECS1</text>
</g>
<g font-size="1.7">
<text x="58.3" y="15.4">K2</text>
<text x="58.5" y="17.4">L2</text>
<text x="88.3" y="15.4">T3</text>
<text x="88.3" y="17.4">T5</text>
<text x="146.3" y="17.4">1</text>
<text x="153.9" y="17.4">2</text>
<text x="58.1" y="19.3">M2</text>
<text x="58.1" y="23.1">M4</text>
<text x="58.3" y="21.2">K3</text>
<text x="88.3" y="19.3">R5</text>
<text x="88.3" y="21.2">N1</text>
<text x="88.3" y="23.1">U2</text>
<text x="146.3" y="19.3">3</text>
<text x="146.3" y="21.2">5</text>
<text x="146.3" y="23.1">7</text>
<text x="153.9" y="19.3">4</text>
<text x="153.9" y="21.2">6</text>
<text x="153.9" y="23.1">8</text>
<text x="231" y="23.1">C</text>
<text x="240.8" y="23.1">A</text>
<text x="272.6" y="23.7">VCC</text>
<text x="58.3" y="27">K5</text>
<text x="58.3" y="28.9">K4</text>
<text x="58.5" y="25.1">L5</text>
<text x="88.3" y="25.1">R4</text>
<text x="88.3" y="27">T4</text>
<text x="88.3" y="28.9">U4</text>
<text x="146.3" y="25.1">1</text>
<text x="146.3" y="27">3</text>
<text x="146.3" y="28.9">5</text>
<text x="153.9" y="25.1">2</text>
<text x="153.9" y="27">4</text>
<text x="153.9" y="28.9">6</text>
<text x="177.6" y="26.2">VCC3</text>
<text x="185.4" y="26.2">VCC3</text>
<text x="58.1" y="34.7">M5</text>
<text x="58.2" y="30.9">N5</text>
<text x="58.5" y="32.8">L6</text>
<text x="88.3" y="30.9">U3</text>
<text x="88.3" y="32.8">N3</text>
<text x="88.3" y="34.7">P4</text>
<text x="146.3" y="30.9">7</text>
<text x="146.3" y="32.8">1</text>
<text x="146.3" y="34.7">3</text>
<text x="153.9" y="30.9">8</text>
<text x="153.9" y="32.8">2</text>
<text x="153.9" y="34.7">4</text>
<text x="58.1" y="38.6">M3</text>
<text x="58.5" y="36.7">L4</text>
<text x="58.6" y="40.5">J1</text>
<text x="88.3" y="36.7">U5</text>
<text x="88.3" y="38.6">P5</text>
<text x="88.3" y="40.5">P1</text>
<text x="146.3" y="40.5">1</text>
<text x="146.3" y="36.7">5</text>
<text x="146.3" y="38.6">7</text>
<text x="153.9" y="40.5">2</text>
<text x="153.9" y="36.7">6</text>
<text x="153.9" y="38.6">8</text>
<text x="58.2" y="42.4">N4</text>
<text x="58.5" y="44.4">L3</text>
<text x="58.5" y="46.3">L1</text>
<text x="88.3" y="42.4">W2</text>
<text x="88.3" y="44.4">V2</text>
<text x="146.3" y="42.4">3</text>
<text x="146.3" y="44.4">5</text>
<text x="146.3" y="46.3">7</text>
<text x="153.9" y="42.4">4</text>
<text x="153.9" y="44.4">6</text>
<text x="153.9" y="46.3">8</text>
<text x="231" y="42.4">C</text>
<text x="240.8" y="42.4">A</text>
<text x="272.6" y="43.1">VCC</text>
<text x="58.1" y="50.2">G3</text>
<text x="58.1" y="52.1">G2</text>
<text x="88.3" y="50.2">R1</text>
<text x="88.3" y="48.2">P3</text>
<text x="88.3" y="52.1">U1</text>
<text x="146.3" y="50.2">1</text>
<text x="146.3" y="52.1">3</text>
<text x="153.9" y="50.2">2</text>
<text x="153.9" y="52.1">4</text>
<text x="58.1" y="59.8">G1</text>
<text x="58.2" y="54">H3</text>
<text x="58.2" y="57.9">H2</text>
<text x="58.6" y="56">J2</text>
<text x="88.3" y="56">R3</text>
<text x="88.3" y="54">V1</text>
<text x="88.3" y="57.9">T1</text>
<text x="88.3" y="59.8">R2</text>
<text x="146.3" y="54">5</text>
<text x="146.3" y="56">7</text>
<text x="146.3" y="57.9">1</text>
<text x="146.3" y="59.8">3</text>
<text x="153.9" y="54">6</text>
<text x="153.9" y="56">8</text>
<text x="153.9" y="57.9">2</text>
<text x="153.9" y="59.8">4</text>
<text x="58.2" y="63.7">H1</text>
<text x="58.4" y="61.7">F1</text>
<text x="88.3" y="61.7">P2</text>
<text x="88.3" y="63.7">K1</text>
<text x="88.3" y="65.6">T2</text>
<text x="146.3" y="65.6">1</text>
<text x="146.3" y="61.7">5</text>
<text x="146.3" y="63.7">7</text>
<text x="153.9" y="65.6">2</text>
<text x="153.9" y="61.7">6</text>
<text x="153.9" y="63.7">8</text>
<text x="231" y="61.7">C</text>
<text x="240.8" y="61.7">A</text>
<text x="272.6" y="62.4">VCC3</text>
<text x="58.1" y="69.5">M6</text>
<text x="58.2" y="71.4">U6</text>
<text x="58.2" y="67.5">N6</text>
<text x="88.3" y="71.4">M1</text>
<text x="88.3" y="69.5">N2</text>
<text x="88.3" y="67.5">W1</text>
<text x="146.3" y="67.5">3</text>
<text x="146.3" y="69.5">5</text>
<text x="146.3" y="71.4">7</text>
<text x="153.9" y="67.5">4</text>
<text x="153.9" y="69.5">6</text>
<text x="153.9" y="71.4">8</text>
<text x="58.2" y="73.3">R6</text>
<text x="58.3" y="77.2">V5</text>
<text x="58.3" y="75.3">P6</text>
<text x="58.3" y="79.1">V6</text>
<text x="58.4" y="81">T6</text>
<text x="282.3" y="137.6">VCC</text>
<text x="140.9" y="156">VCC</text>
<text x="180" y="155">VCC</text>
<text x="222" y="173.4">Title</text>
<text x="222" y="179.1">Size</text>
<text x="229.8" y="175.3">Vortex86SX/DX IDE/PRN/COM3/4</text>
<text x="229.8" y="179.1">Document Number</text>
<text x="285.7" y="179.1">Rev</text>
<text x="222" y="184.9">Date:</text>
<text x="229.8" y="181.1">DM116A</text>
<text x="230" y="184.9">Wednesday, September 24, 2008</text>
<text x="260.6" y="184.9">Sheet</text>
<text x="270.3" y="184.9">2</text>
<text x="276.1" y="184.9">of</text>
<text x="281.9" y="184.9">12</text>
<text x="287.7" y="181.1">1.1</text>
</g>
<g font-size="1.7" fill="#004080">
<text x="62.8" y="16.2">PD0/SDD0</text>
<text x="80.3" y="16.2">PDD00</text>
<text x="62.8" y="18.2">PD1/SDD1</text>
<text x="62.8" y="20.1">PD2/SDD2</text>
<text x="62.8" y="22">PD3/SDD3</text>
<text x="62.8" y="23.9">PD4/SDD4</text>
<text x="80.3" y="18.2">PDD01</text>
<text x="80.3" y="20.1">PDD02</text>
<text x="80.3" y="22">PDD03</text>
<text x="80.3" y="23.9">PDD04</text>
<text x="62.8" y="25.9">PD5/SDD5</text>
<text x="62.8" y="27.8">PD6/SDD6</text>
<text x="62.8" y="29.7">PD7/SDD7</text>
<text x="80.3" y="25.9">PDD05</text>
<text x="80.3" y="27.8">PDD06</text>
<text x="80.3" y="29.7">PDD07</text>
<text x="62.8" y="31.7">SLCT/SDD8</text>
<text x="62.8" y="33.6">PE/SDD9</text>
<text x="62.8" y="35.5">BUSY/SDD10</text>
<text x="80.3" y="31.7">PDD08</text>
<text x="80.3" y="33.6">PDD09</text>
<text x="80.3" y="35.5">PDD10</text>
<text x="62.8" y="37.5">-ACK/SDD11</text>
<text x="62.8" y="39.4">-SLIN/SDD12</text>
<text x="62.8" y="41.3">-INIT/SDD13</text>
<text x="80.3" y="37.5">PDD11</text>
<text x="80.3" y="39.4">PDD12</text>
<text x="80.3" y="41.3">PDD13</text>
<text x="62.8" y="43.2">-ERR/SDD14</text>
<text x="62.8" y="45.2">-AFD/SDD15</text>
<text x="62.8" y="47.1">-STB/-SCS0</text>
<text x="80.3" y="43.2">PDD14</text>
<text x="80.3" y="45.2">PDD15</text>
<text x="62.8" y="51">SIN3</text>
<text x="62.8" y="52.9">SOUT3</text>
<text x="79.1" y="52.9">-PCBLID</text>
<text x="79.3" y="49">PIORDY</text>
<text x="80.9" y="51">PDRQ</text>
<text x="62.8" y="54.8">-RTS3/-SRST</text>
<text x="62.8" y="56.8">DCD3_/SDRQ</text>
<text x="62.8" y="58.7">-CTS3/-SIOR</text>
<text x="79.4" y="58.7">-PDACK</text>
<text x="80.6" y="56.8">-PIOW</text>
<text x="81.1" y="54.8">-PIOR</text>
<text x="62.8" y="60.6">RI3/SIORDY</text>
<text x="62.8" y="62.5">-DTR3/-SDACK</text>
<text x="62.8" y="64.5">-DSR3/-SCBLID</text>
<text x="82.6" y="60.6">PA0</text>
<text x="82.6" y="62.6">PA1</text>
<text x="82.6" y="64.5">PA2</text>
<text x="62.8" y="68.4">SIN4</text>
<text x="62.8" y="70.3">SOUT4</text>
<text x="80.8" y="66.4">-PCS0</text>
<text x="80.8" y="68.4">-PCS1</text>
<text x="82" y="70.3">PINT</text>
<text x="62.8" y="72.2">-RTS4/SINT</text>
<text x="62.8" y="76.1">-CTS4/-SIOW</text>
<text x="62.8" y="74.1">-DCD4/SA2</text>
<text x="80.7" y="72.2">-PRST</text>
<text x="62.8" y="78">RI4/SA1</text>
<text x="62.8" y="79.9">-DTR4/SA0</text>
<text x="62.8" y="81.9">-DSR4/-SCS1</text>
<text x="157.4" y="116.6">1</text>
<text x="157.4" y="118.5">3</text>
<text x="164.1" y="116.6">2</text>
<text x="164.1" y="118.5">4</text>
<text x="244.2" y="116.6">1</text>
<text x="244.2" y="118.5">3</text>
<text x="251" y="116.6">2</text>
<text x="251" y="118.5">4</text>
<text x="157.4" y="120.5">5</text>
<text x="157.4" y="122.4">7</text>
<text x="157.4" y="124.3">9</text>
<text x="163.1" y="124.3">10</text>
<text x="164.1" y="120.5">6</text>
<text x="164.1" y="122.4">8</text>
<text x="244.2" y="120.5">5</text>
<text x="244.2" y="122.4">7</text>
<text x="244.2" y="124.3">9</text>
<text x="250" y="124.3">10</text>
<text x="251" y="120.5">6</text>
<text x="251" y="122.4">8</text>
<text x="157.4" y="126.3">11</text>
<text x="157.4" y="128.2">13</text>
<text x="157.4" y="130.1">15</text>
<text x="163.1" y="126.3">12</text>
<text x="163.1" y="128.2">14</text>
<text x="163.1" y="130.1">16</text>
<text x="244.2" y="126.3">11</text>
<text x="244.2" y="128.2">13</text>
<text x="244.2" y="130.1">15</text>
<text x="250" y="126.3">12</text>
<text x="250" y="128.2">14</text>
<text x="250" y="130.1">16</text>
<text x="157.4" y="132">17</text>
<text x="157.4" y="134">19</text>
<text x="157.4" y="135.9">21</text>
<text x="157.4" y="137.8">23</text>
<text x="163.1" y="132">18</text>
<text x="163.1" y="134">20</text>
<text x="163.1" y="135.9">22</text>
<text x="163.1" y="137.8">24</text>
<text x="244.2" y="132">17</text>
<text x="244.2" y="134">19</text>
<text x="244.2" y="135.9">21</text>
<text x="244.2" y="137.8">23</text>
<text x="250" y="132">18</text>
<text x="250" y="134">20</text>
<text x="250" y="135.9">22</text>
<text x="250" y="137.8">24</text>
<text x="157.4" y="139.8">25</text>
<text x="157.4" y="141.7">27</text>
<text x="157.4" y="143.6">29</text>
<text x="163.1" y="139.8">26</text>
<text x="163.1" y="141.7">28</text>
<text x="163.1" y="143.6">30</text>
<text x="244.2" y="139.8">25</text>
<text x="244.2" y="141.7">27</text>
<text x="244.2" y="143.6">29</text>
<text x="250" y="139.8">26</text>
<text x="250" y="141.7">28</text>
<text x="250" y="143.6">30</text>
<text x="157.4" y="145.6">31</text>
<text x="157.4" y="147.5">33</text>
<text x="157.4" y="149.4">35</text>
<text x="163.1" y="145.6">32</text>
<text x="163.1" y="147.5">34</text>
<text x="163.1" y="149.4">36</text>
<text x="244.2" y="145.6">31</text>
<text x="244.2" y="147.5">33</text>
<text x="244.2" y="149.4">35</text>
<text x="250" y="145.6">32</text>
<text x="250" y="147.5">34</text>
<text x="250" y="149.4">36</text>
<text x="157.4" y="151.3">37</text>
<text x="157.4" y="153.3">39</text>
<text x="157.4" y="155.2">41</text>
<text x="163.1" y="151.3">38</text>
<text x="163.1" y="153.3">40</text>
<text x="163.1" y="155.2">42</text>
<text x="244.2" y="151.3">37</text>
<text x="244.2" y="153.3">39</text>
<text x="250" y="151.3">38</text>
<text x="250" y="153.3">40</text>
<text x="157.4" y="157.1">43</text>
<text x="163.1" y="157.1">44</text>
</g>
<g font-size="1.4">
<text x="30.9" y="1.5">5</text>
<text x="88.8" y="1.5">4</text>
<text x="146.7" y="1.5">3</text>
<text x="204.7" y="1.5">2</text>
<text x="262.6" y="1.5">1</text>
<text x=".5" y="26.1">D</text>
<text x="292" y="26.1">D</text>
<text x=".5" y="71.9">C</text>
<text x="292" y="71.9">C</text>
<text x=".5" y="117.8">B</text>
<text x="292" y="117.8">B</text>
<text x=".5" y="163.6">A</text>
<text x="292" y="163.6">A</text>
<text x="30.9" y="186.8">5</text>
<text x="88.8" y="186.8">4</text>
<text x="146.7" y="186.8">3</text>
<text x="204.7" y="186.8">2</text>
<text x="262.6" y="186.8">1</text>
</g>
</svg>
